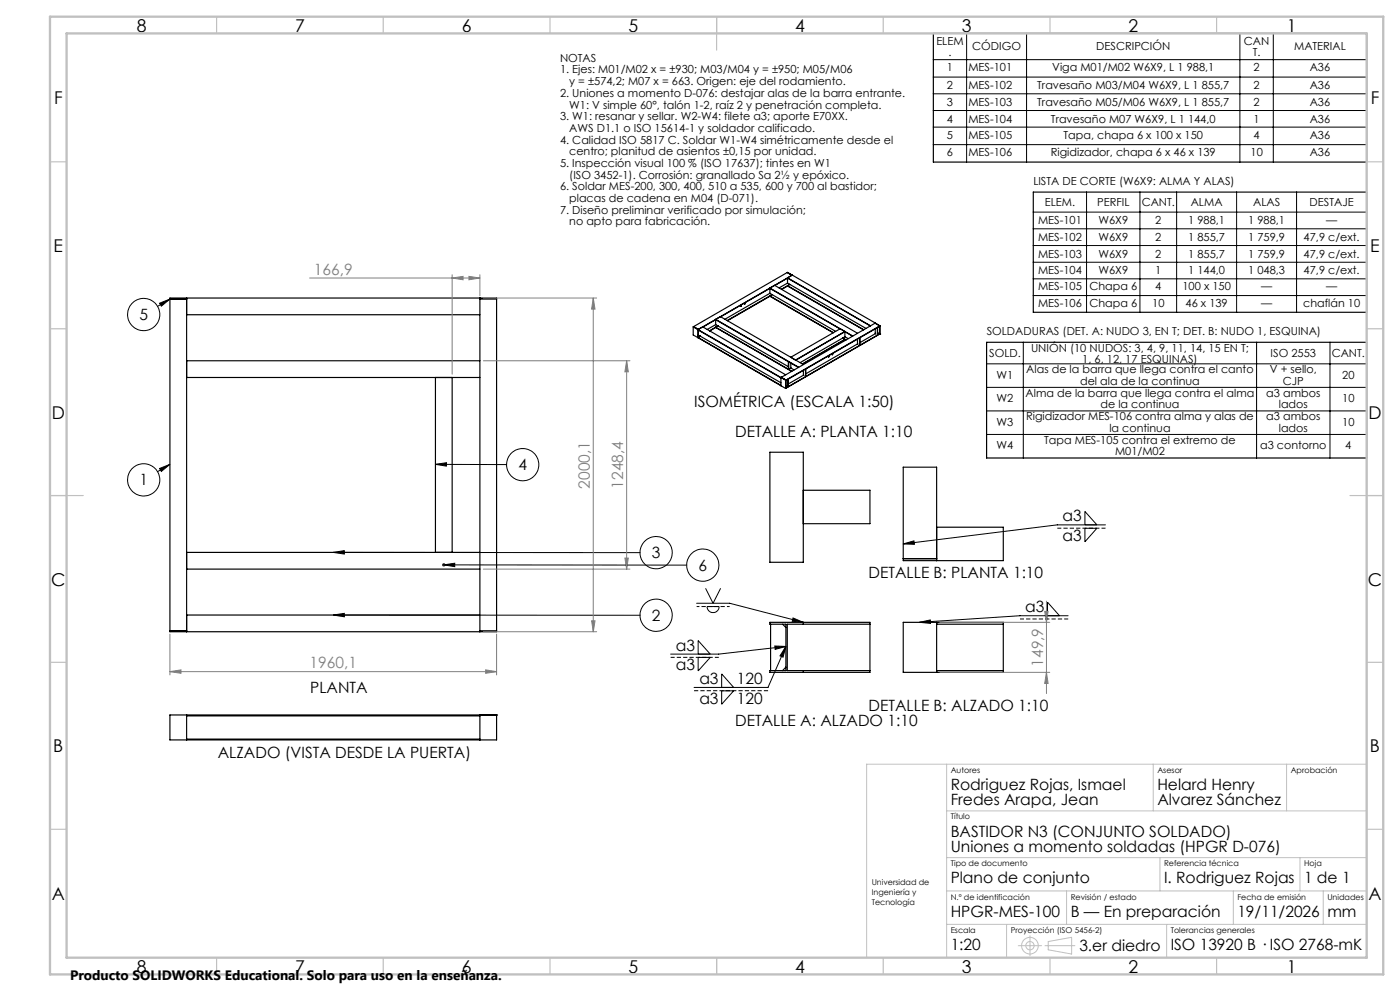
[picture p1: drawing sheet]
<svg xmlns="http://www.w3.org/2000/svg" width="420mm" height="297mm" viewBox="0 0 420 297" stroke-linecap="round" stroke-linejoin="round" font-family="sans-serif">
<g fill="none" stroke="#000" stroke-width=".35">
<path d="M280 10h130v38.6h-130zM310 57.6h100v36h-100zM51 89.3h98v100h-98zM51 89.6h5M56 89.3v100M56 94.3h88M144 89.3v100M144 89.6h5M208 98l1.4 .8M208 98v2.4l1.4 .8M208.1 97.9l1.3 .9M208.1 97.9l-.1 .1"/>
<path d="M209.4 98.8v2.4M209.4 98.9l24.9 14.3M209.4 98.8l24.9 14.3M209.5 98.9v2.2l.6-.4M210.8 98l24.9 14.3M210.9 98l3.8-2.2 24.8 14.3M214.7 97.3v-1.6l24.9 14.4M214.7 98.1l22.9 13.2zM214.7 97.3l21.8 12.6M214.7 97.3l-2.5 1.4M214.7 98.1l-1.8 1.1M215.4 97.7l-2.5 1.4"/>
<path d="M216.1 94.9l24.9 14.4M216.2 94.9l14.8-8.5 21 12.2M222.3 91.6l-.1 .2M223.4 90.9l-.1 .2M231 88.7l19 11M231 86.3v1.6M231 88.7v.1M231 86.3l24.8 14.4M231 86.3l1.4-.8 24.8 14.4M231 87.9l19.7 11.4M231 88.8l18.9 10.9M231 88.7l.6-.4-13.4 7.8"/>
<path d="M231 87.9l-13.5 7.8M231 88.8l-12.8 7.3M236.2 81.7l1.5 .7M236.2 81.7l1.4 .8M236.2 81.7l-28.1 16.2M236.3 85.6l.6-.4-2.5 1.5M236.3 83.3l24.9 14.3M236.3 83.4l24.8 14.3M236.3 83.3v1.5M236.3 85.6v.1M236.3 84.8l23.5 13.6M236.3 85.7l22.7 13.1"/>
<path d="M236.3 85.6l22.8 13.2M236.3 84.8l-2.6 1.5M236.3 85.7l-1.8 1M237.6 82.5l-28.2 16.3M237.7 82.4l-.1 .1M237.7 82.4l-1.4 .9M237.7 82.4l24.9 14.4M253.5 99.3v1.6M253.5 99.4l-14.8 8.5M253.5 99.4l2.3 1.3M262.5 96.9l1.4 .8M262.5 96.9l-28.1 16.2"/>
<path d="M262.6 98.5l.1 1.6M262.6 96.8l1.4 .8M262.6 96.8l-.1 .1M262.6 100l-4.6 2.7M263.2 98.2v2.2M263.3 98.1v2.3M263.3 99.7l.6 .3-28.1 16.3M263.9 97.7v2.4M263.9 97.7l-28.1 16.2M263.9 97.8l-28.1 16.2M264 97.6l-.1 .1M264 97.6l-.1 2.5"/>
<path d="M56 113.1h88M56 108.1h88M130.6 113.1v52.5M135.6 113.1v52.5M209.4 101.1l24.9 14.4M209.4 101.2l24.9 14.4M209.5 100.4l.6 .3M210.1 100.7l-.7 .4M210.1 100.7l24.2 14M234.3 113.1l1.4 .8M234.3 115.6l1.4 .8M234.3 113.1v2.5"/>
<path d="M234.4 113.1h.1M234.4 113.1l1.4 .8M234.4 113.1h-.1M235.7 113.9v2.5M235.8 115.5v.1M235.8 113.9h-.1M235.8 113.9v2.4M235.8 116.3l-.1 .1M236.3 113.7v2.2M236.4 113.6v2.3M236.5 108.4l.1 2.3M236.6 108.4v2.3"/>
<path d="M237.2 110.2l1 .7M237.2 108.8v1.3l-.6 .6M237.2 107.1l14.9-8.6 1.4 .8-14.8 8.6zM241 111l.2 1.6M241.1 112.4l-4.7 2.7M241.7 110.6v2.3M241.7 110.6v2.2M248.6 106.7l-.1 .3M249.8 106.1l-.2 .2M252.8 101.3l-12.8 7.4M252.8 101.3l.7 .4M252.8 101.3l1 .6"/>
<path d="M253.5 101.7v.1M253.5 100.9l-.7 .4M253.5 101.7l-12.8 7.4M253.5 101.8l-12.7 7.3M253.5 100.9l1 .6M253.5 101.8l.2 .1M257.2 101.6l.2 1.6M257.3 103l-15.6 9M257.9 101.2v2.3M258 101.2v2.2M263.9 100.1h.1M263.9 100.1l-28.1 16.2"/>
<path d="M296 102.6h114v34.7h-114zM231 135.5h10v33h-10zM241 146.9h20v10h-20M281 158h20v10h-30v-28h10v28M56 165.6h88M56 170.6h88M271 167.4h10M51 189.1h5M56 184.3h88M144 189.1h5M231 186.5h30v15h-30v-.5h4.8v-13.9h-4.8zM231.2 187.1v13.9"/>
<path d="M234.8 187.1l1 1M235.8 200l-1 1M241 186.5v.6M261 187.1h-24.8v13.9h24.8M271 186.5h30v15h-30zM281 187.1h20M281 186.5v15M51 214.3h98v7.5h-98zM56 214.3v7.5M56 214.6h88M144 214.3h.1M144 214.3v7.5"/>
<path d="M149 214.3h.1M241 201v.5M281 201h20M56 221.5h88"/>
<circle cx="222.3" cy="91.7" r=".11"/>
<circle cx="223.4" cy="91.1" r=".11"/>
<circle cx="248.6" cy="106.9" r=".11"/>
<circle cx="249.7" cy="106.2" r=".11"/>
</g>
<g fill="none" stroke="#000" stroke-width=".3">
<path d="M280 17.9h130M290 10v38.6M308 10v38.6M372 10v38.6M382 10v38.6M280 23.1h130M280 28.1h130M280 33.1h130M280 38.1h130M280 43.4h130M326 57.6v36M342 57.6v36"/>
<path d="M353 57.6v36M371 57.6v36M389 57.6v36M310 63.6h100M310 68.6h100M310 73.6h100M310 78.6h100M47.9 90.9l3.1-1.3-2.6 2.2zM51 89.6l-3.7 2.2M310 83.6h100M310 88.6h100M296 109h114"/>
<path d="M296 116.1h114M307 102.6v34.7M377 102.6v34.7M399 102.6v34.7M51 139.2l-3.7 2.2M130.6 139.2l3.3-.5v1zM130.6 139.2h21.4M296 123.2h114M296 130.2h114M47.9 140.4l3.1-1.2-2.6 2.1zM325.5 157.3v-4l3.6 4M325.5 158.3h3.6l-3.6 4.1z"/>
<path d="M331.6 157.3h-14.4l-46.2 5.7M100 165.6l3.3-.6v1zM100 165.6h92M133.1 169.3l3.3-.5v1zM133.1 169.3l72.9 .1M211.7 176.3l2.2 4.5 2.3-4.5M271 163l3.2-.9 .1 1zM100 184.3l3.3-.5v1.1zM100 184.3l92 .1M209 180.8h9.9l22.1 5.7M209.4 196v-4l3.7 4M209.4 197h3.7l-3.7 4.1z"/>
<path d="M212.1 181.8h3.6a1.8 1.8 0 0 1-1.8 1.8 1.8 1.8 0 0 1-1.8-1.8zM232.4 193.6l3.4 .1-3.2 .9zM235.8 193.7l-.9 3.3-.9-.4zM235.8 193.7l-5.4 12.3h-22.2M235.8 193.7l-20.2 2.3h-14.4M237.9 185.2l3.1 1.3-3.3-.3zM275.8 186.5l3.3-.7 .1 1zM314.3 184.5v-4l3.6 4M320.4 184.5h-14.4l-30.2 2M216.5 206v-4l3.6 4M216.5 207h3.6l-3.6 4.1z"/>
<circle cx="43.1" cy="94.3" r="4.8"/>
<circle cx="156.8" cy="139.2" r="4.8"/>
<circle cx="43.1" cy="143.8" r="4.8"/>
<circle cx="196.8" cy="165.6" r="4.8"/>
<circle cx="210.8" cy="169.4" r="4.8"/>
<circle cx="196.8" cy="184.4" r="4.8"/>
</g>
<g fill="none" stroke="#808080" stroke-width=".3">
<path d="M92.9 83.3h51.1M135.6 83.3l3.3-.5v1.1zM135.6 82.3v29.8M140.7 82.8l3.3 .5-3.3 .6zM144 82.3v6.3M145 89.3h34M178 89.3l.5 3.3h-1zM178 89.3v100M145 108.1h44M188 108.1l.5 3.3h-1zM188 108.1v62.5M145 170.6h44"/>
<path d="M187.5 167.2h1l-.5 3.4zM51 190v12.3M145 189.3h34M149 190v12.3M177.5 186.1h1l-.5 3.2zM282 186.5h32.9M313.4 183.2h1l-.5 3.3zM313.9 180.2v27.7M51 201.3l3.3-.5v1zM51 201.3h98M145.7 200.8l3.3 .5-3.3 .5zM282 201.5h32.9"/>
<path d="M313.9 201.5l.5 3.3h-1z"/>
</g>
<g fill="none" stroke="#c0c0c0" stroke-width=".3">
<path d="M284 229v58M346 229v14M386 229v14M410 229h-150v58M284 243h126M284 257h126M348 257v10M390 257v10M284 267h126M284 277h126M302 277v10M320 267v10"/>
<path d="M350 277v10M370 267v10M397 267v10M305.5 283.4h7M309 280.4v6M313.5 283.4h9M314.5 282.2l7-1.3v5l-7-1.2z"/>
<circle cx="309" cy="283.4" r="2.49"/>
<circle cx="309" cy="283.4" r="1.25"/>
</g>
<path d="M132.6 169.3h1M132.8 168.9l.7 .7M133.1 168.8v1M133.5 168.9l-.7 .7" fill="none" stroke="#00f" stroke-width=".3"/>
<path d="M218.9 181.8h-9.9" fill="none" stroke="#000" stroke-width=".3" stroke-dasharray="1.3 .6" stroke-dashoffset=".4" stroke-linecap="butt"/>
<path d="M230.4 207h-22.2" fill="none" stroke="#000" stroke-width=".3" stroke-dasharray="1.3 .6" stroke-linecap="butt"/>
<path d="M331.7 158.3h-14.5M215.7 197h-14.5M320.5 185.5h-14.5" fill="none" stroke="#000" stroke-width=".3" stroke-dasharray="1.3 .6" stroke-dashoffset=".1" stroke-linecap="butt"/>
<g fill="none" stroke="#c0c0c0" stroke-width=".35">
<path d="M65 5v5M115 5v5M165 5v5M215 5v10M265 5v5M315 5v5M365 5v5M15 48.5h5M410 48.5h5M15 98.5h5M410 98.5h5M15 148.5h10"/>
<path d="M405 148.5h10M15 198.5h5M410 198.5h5M15 248.5h5M410 248.5h5M65 287v5M115 287v5M165 287v5M215 287v5M265 287v5M315 287v5M365 287v5"/>
</g>
<path d="M15 5h400v287h-400zM20 10h390v277h-390z" fill="none" stroke="#c0c0c0" stroke-width=".7"/>
<path d="M47.9 140.4l3.1-1.2-2.6 2.1zM100 184.3l3.3-.5v1.1zM100 165.6l3.3-.6v1zM130.6 139.2l3.3-.5v1zM47.9 90.9l3.1-1.3-2.6 2.2zM237.9 185.2l3.1 1.3-3.3-.3zM235.8 193.7l-.9 3.3-.9-.4zM232.4 193.6l3.4 .1-3.2 .9zM271 163l3.2-.9 .1 1zM275.8 186.5l3.3-.7 .1 1zM133.1 169.3l3.3-.5v1z" fill="#000"/>
<g fill="#808080">
<path d="M51 201.3l3.3-.5v1zM145.7 200.8l3.3 .5-3.3 .5zM135.6 83.3l3.3-.5v1.1zM140.7 82.8l3.3 .5-3.3 .6z"/>
<path d="M177.5 186.1h1l-.5 3.2zM178 89.3l.5 3.3h-1zM187.5 167.2h1l-.5 3.4zM188 108.1l.5 3.3h-1zM313.9 201.5l.5 3.3h-1zM313.4 183.2h1l-.5 3.3z"/>
</g>
<g font-size="5.3">
<text x="41" y="9.5">8</text>
<text x="88.5" y="9.5">7</text>
<text x="138.5" y="9.5">6</text>
<text x="188.5" y="9.5">5</text>
<text x="238.5" y="9.5">4</text>
<text x="288.5" y="9.5">3</text>
<text x="338.5" y="9.5">2</text>
<text x="386" y="9.5">1</text>
<text x="16.2" y="31.3">F</text>
<text x="411.2" y="31.3">F</text>
<text x="16.1" y="75.5">E</text>
<text x="411.1" y="75.5">E</text>
<text x="15.5" y="125.5">D</text>
<text x="410.5" y="125.5">D</text>
<text x="15.4" y="175.5">C</text>
<text x="410.4" y="175.5">C</text>
<text x="16" y="225.5">B</text>
<text x="411" y="225.5">B</text>
<text x="15.5" y="269.8">A</text>
<text x="410.5" y="269.8">A</text>
<text x="41" y="291.5">8</text>
<text x="88.5" y="291.5">7</text>
<text x="138.5" y="291.5">6</text>
<text x="188.5" y="291.5">5</text>
<text x="238.5" y="291.5">4</text>
<text x="288.5" y="291.5">3</text>
<text x="338.5" y="291.5">2</text>
<text x="386" y="291.5">1</text>
</g>
<g font-size="4.7" fill="#808080">
<text x="94.2" y="82.3">166,9</text>
<text x="177" y="146.4" transform="rotate(-90 177 146.4)">2000,1</text>
<text x="187" y="146.4" transform="rotate(-90 187 146.4)">1248,4</text>
<text x="92.9" y="200.2">1960,1</text>
<text x="312.9" y="199.8" transform="rotate(-90 312.9 199.8)">149,9</text>
</g>
<g font-size="4.7">
<text x="41.8" y="95.9">5</text>
<text x="208.3" y="121.9">ISOMÉTRICA (ESCALA 1:50)</text>
<text x="220.6" y="131.1">DETALLE A: PLANTA 1:10</text>
<text x="155.5" y="140.9">4</text>
<text x="41.8" y="145.5">1</text>
<text x="318.8" y="156.3">a3</text>
<text x="195.6" y="167.3">3</text>
<text x="318.8" y="162.2">a3</text>
<text x="209.6" y="171">6</text>
<text x="260.6" y="173.1">DETALLE B: PLANTA 1:10</text>
<text x="307.6" y="183.5">a3</text>
<text x="195.6" y="186.1">2</text>
<text x="202.8" y="195">a3</text>
<text x="202.8" y="200.9">a3</text>
<text x="93.1" y="207.7">PLANTA</text>
<text x="209.8" y="205">a3</text>
<text x="221.1" y="205">120</text>
<text x="209.8" y="210.9">a3</text>
<text x="221.1" y="210.9">120</text>
<text x="260.6" y="213">DETALLE B: ALZADO 1:10</text>
<text x="220.6" y="217.5">DETALLE A: ALZADO 1:10</text>
<text x="65.3" y="227.3">ALZADO (VISTA DESDE LA PUERTA)</text>
<text x="285.2" y="236.7">Rodriguez Rojas, Ismael</text>
<text x="347.2" y="236.7">Helard Henry</text>
<text x="285.2" y="241.3">Fredes Arapa, Jean</text>
<text x="347.2" y="241.3">Alvarez Sánchez</text>
<text x="285.2" y="250.7">BASTIDOR N3 (CONJUNTO SOLDADO)</text>
<text x="285.2" y="255.3">Uniones a momento soldadas (HPGR D-076)</text>
<text x="285.2" y="264.7">Plano de conjunto</text>
<text x="349.2" y="264.7">I. Rodriguez Rojas</text>
<text x="391.2" y="264.7">1 de 1</text>
<text x="285.2" y="274.7">HPGR-MES-100</text>
<text x="321.2" y="274.7">B — En preparación</text>
<text x="371.2" y="274.7">19/11/2026</text>
<text x="398.2" y="274.9">mm</text>
<text x="285.2" y="284.7">1:20</text>
<text x="323.8" y="284.9">3.er diedro</text>
<text x="351.2" y="284.7">ISO 13920 B · ISO 2768-mK</text>
</g>
<text font-size="4.1" x="21" y="293.7">Producto SOLIDWORKS Educational. Solo para uso en la enseñanza.</text>
<g font-size="3.3">
<text x="280.9" y="13.5">ELEM</text>
<text x="284.5" y="16.7">.</text>
<text x="291.7" y="15.1">CÓDIGO</text>
<text x="328.9" y="15.1">DESCRIPCIÓN</text>
<text x="373.2" y="13.5">CAN</text>
<text x="375.8" y="16.7">T.</text>
<text x="388.2" y="15.1">MATERIAL</text>
<text x="168" y="18.5">NOTAS</text>
<text x="168" y="22">1. Ejes: M01/M02 x = ±930; M03/M04 y = ±950; M05/M06</text>
<text x="284.1" y="21.4">1</text>
<text x="290.5" y="21.4">MES-101</text>
<text x="315.7" y="21.4">Viga M01/M02 W6X9, L 1 988,1</text>
<text x="376.1" y="21.4">2</text>
<text x="392.9" y="21.4">A36</text>
<text x="168" y="29">2. Uniones a momento D-076: destajar alas de la barra entrante.</text>
<text x="170.8" y="25.5">y = ±574,2; M07 x = 663. Origen: eje del rodamiento.</text>
<text x="284.1" y="26.8">2</text>
<text x="290.5" y="26.8">MES-102</text>
<text x="311.2" y="26.8">Travesaño M03/M04 W6X9, L 1 855,7</text>
<text x="376.1" y="26.8">2</text>
<text x="392.9" y="26.8">A36</text>
<text x="170.8" y="32.5">W1: V simple 60°, talón 1-2, raíz 2 y penetración completa.</text>
<text x="284.1" y="31.8">3</text>
<text x="290.5" y="31.8">MES-103</text>
<text x="311.2" y="31.8">Travesaño M05/M06 W6X9, L 1 855,7</text>
<text x="376.1" y="31.8">2</text>
<text x="392.9" y="31.8">A36</text>
<text x="168" y="36">3. W1: resanar y sellar. W2-W4: filete a3; aporte E70XX.</text>
<text x="170.8" y="39.5">AWS D1.1 o ISO 15614-1 y soldador calificado.</text>
<text x="284.1" y="41.6">5</text>
<text x="284.1" y="36.8">4</text>
<text x="290.5" y="41.6">MES-105</text>
<text x="290.5" y="36.8">MES-104</text>
<text x="315.3" y="36.8">Travesaño M07 W6X9, L 1 144,0</text>
<text x="319.1" y="41.6">Tapa, chapa 6 x 100 x 150</text>
<text x="376.1" y="41.6">4</text>
<text x="376.1" y="36.8">1</text>
<text x="392.9" y="36.8">A36</text>
<text x="392.9" y="41.6">A36</text>
<text x="168" y="43">4. Calidad ISO 5817 C. Soldar W1-W4 simétricamente desde el</text>
<text x="170.8" y="46.5">centro; planitud de asientos ±0,15 por unidad.</text>
<text x="284.1" y="46.8">6</text>
<text x="290.5" y="46.8">MES-106</text>
<text x="315.3" y="46.8">Rigidizador, chapa 6 x 46 x 139</text>
<text x="375.2" y="46.8">10</text>
<text x="392.9" y="46.8">A36</text>
<text x="168" y="50">5. Inspección visual 100 % (ISO 17637); tintes en W1</text>
<text x="170.8" y="53.5">(ISO 3452-1). Corrosión: granallado Sa 2½ y epóxico.</text>
<text x="168" y="57">6. Soldar MES-200, 300, 400, 510 a 535, 600 y 700 al bastidor;</text>
<text x="310" y="55.3">LISTA DE CORTE (W6X9: ALMA Y ALAS)</text>
<text x="168" y="64">7. Diseño preliminar verificado por simulación;</text>
<text x="170.8" y="60.5">placas de cadena en M04 (D-071).</text>
<text x="313.4" y="61.8">ELEM.</text>
<text x="329.2" y="61.8">PERFIL</text>
<text x="342.5" y="61.8">CANT.</text>
<text x="357.2" y="61.8">ALMA</text>
<text x="375.9" y="61.8">ALAS</text>
<text x="392.9" y="61.8">DESTAJE</text>
<text x="170.8" y="67.5">no apto para fabricación.</text>
<text x="311.4" y="67.3">MES-101</text>
<text x="329.5" y="67.3">W6X9</text>
<text x="346.6" y="67.3">2</text>
<text x="356.5" y="67.3">1 988,1</text>
<text x="374.5" y="67.3">1 988,1</text>
<text x="397.8" y="67.3">—</text>
<text x="311.4" y="72.3">MES-102</text>
<text x="311.4" y="77.3">MES-103</text>
<text x="329.5" y="72.3">W6X9</text>
<text x="329.5" y="77.3">W6X9</text>
<text x="346.6" y="72.3">2</text>
<text x="346.6" y="77.3">2</text>
<text x="356.5" y="72.3">1 855,7</text>
<text x="356.5" y="77.3">1 855,7</text>
<text x="374.5" y="72.3">1 759,9</text>
<text x="374.5" y="77.3">1 759,9</text>
<text x="391.1" y="72.3">47,9 c/ext.</text>
<text x="391.1" y="77.3">47,9 c/ext.</text>
<text x="311.4" y="82.3">MES-104</text>
<text x="329.5" y="82.3">W6X9</text>
<text x="346.6" y="82.3">1</text>
<text x="356.5" y="82.3">1 144,0</text>
<text x="374.5" y="82.3">1 048,3</text>
<text x="391.1" y="82.3">47,9 c/ext.</text>
<text x="311.4" y="87">MES-105</text>
<text x="326.8" y="87">Chapa 6</text>
<text x="346.6" y="87">4</text>
<text x="354.7" y="87">100 x 150</text>
<text x="378.3" y="87">—</text>
<text x="397.8" y="87">—</text>
<text x="311.4" y="92">MES-106</text>
<text x="326.8" y="92">Chapa 6</text>
<text x="345.7" y="92">10</text>
<text x="355.7" y="92">46 x 139</text>
<text x="378.3" y="92">—</text>
<text x="390.9" y="92">chaflán 10</text>
<text x="296" y="100.3">SOLDADURAS (DET. A: NUDO 3, EN T; DET. B: NUDO 1, ESQUINA)</text>
<text x="296.8" y="107">SOLD.</text>
<text x="309.3" y="105.4">UNIÓN (10 NUDOS: 3, 4, 9, 11, 14, 15 EN T;</text>
<text x="381.2" y="107">ISO 2553</text>
<text x="399.5" y="107">CANT.</text>
<text x="299" y="113.4">W1</text>
<text x="307.9" y="111.8">Alas de la barra que llega contra el canto</text>
<text x="324.7" y="108.9">1, 6, 12, 17 ESQUINAS)</text>
<text x="380.9" y="111.8">V + sello,</text>
<text x="402.7" y="113.4">20</text>
<text x="307.7" y="118.9">Alma de la barra que llega contra el alma</text>
<text x="324" y="115.3">del ala de la continua</text>
<text x="379.9" y="118.9">a3 ambos</text>
<text x="384.9" y="115.3">CJP</text>
<text x="299" y="120.5">W2</text>
<text x="307.8" y="125.9">Rigidizador MES-106 contra alma y alas de</text>
<text x="330.1" y="122.4">de la continua</text>
<text x="379.9" y="125.9">a3 ambos</text>
<text x="383.6" y="122.4">lados</text>
<text x="402.7" y="120.5">10</text>
<text x="299" y="127.6">W3</text>
<text x="332.8" y="129.4">la continua</text>
<text x="383.6" y="129.4">lados</text>
<text x="402.7" y="127.6">10</text>
<text x="299" y="134.6">W4</text>
<text x="313.3" y="133">Tapa MES-105 contra el extremo de</text>
<text x="334.5" y="136.5">M01/M02</text>
<text x="378" y="134.6">a3 contorno</text>
<text x="403.6" y="134.6">4</text>
</g>
<g font-size="2.4">
<text x="285.2" y="231.6">Autores</text>
<text x="347.2" y="231.6">Asesor</text>
<text x="387.2" y="231.6">Aprobación</text>
<text x="285.2" y="245.6">Título</text>
<text x="285.2" y="259.6">Tipo de documento</text>
<text x="349.2" y="259.6">Referencia técnica</text>
<text x="391.2" y="259.6">Hoja</text>
<text x="261.5" y="265.3">Universidad de</text>
<text x="261.5" y="268.3">Ingeniería y</text>
<text x="285.2" y="269.6">N.º de identificación</text>
<text x="321.2" y="269.6">Revisión / estado</text>
<text x="371.2" y="269.6">Fecha de emisión</text>
<text x="398.2" y="269.6">Unidades</text>
<text x="261.5" y="271.3">Tecnología</text>
<text x="285.2" y="279.6">Escala</text>
<text x="303.2" y="279.6">Proyección (ISO 5456-2)</text>
<text x="351.2" y="279.6">Tolerancias generales</text>
</g>
</svg>
